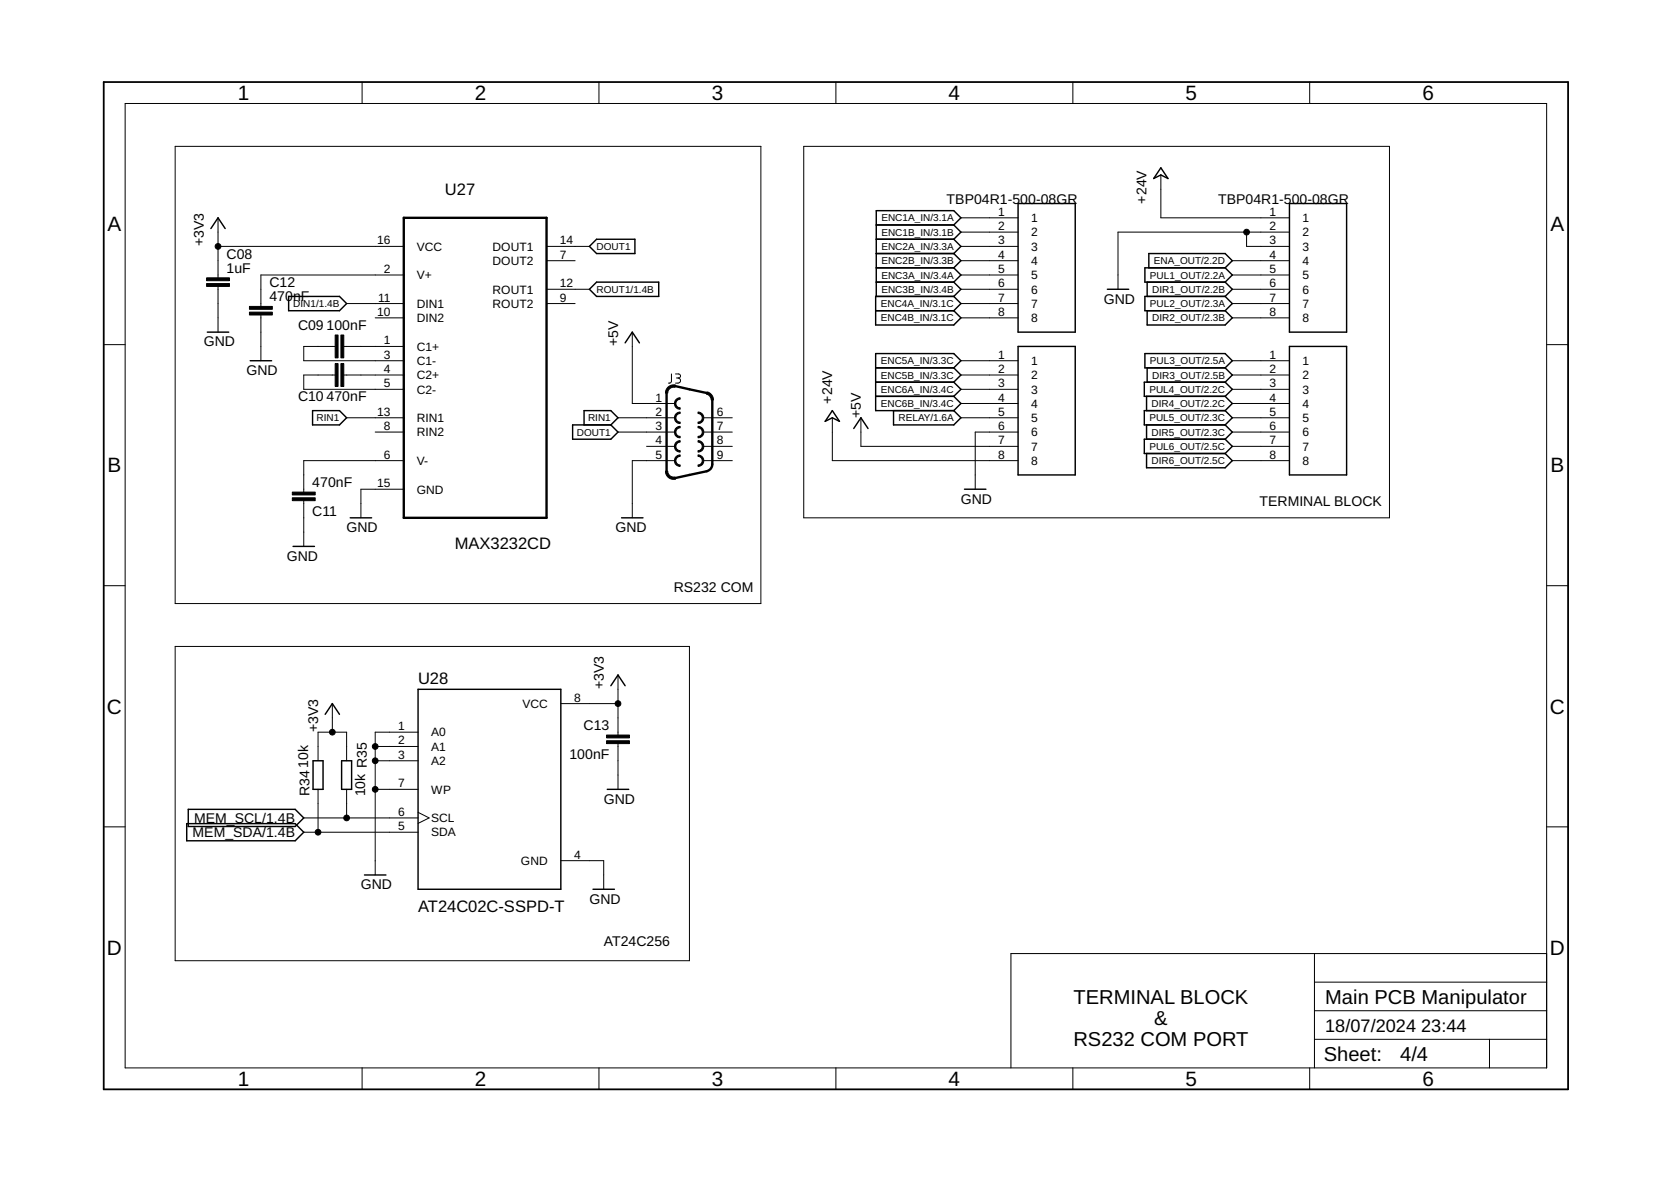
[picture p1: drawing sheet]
<svg xmlns="http://www.w3.org/2000/svg" width="297mm" height="210mm" viewBox="0 0 297 210" stroke-linecap="round" stroke-linejoin="round" font-family="sans-serif">
<g fill="none" stroke="#000" stroke-width=".18">
<path d="M22.2 18.4h252.7v171.4h-252.7zM64.4 14.6v3.8M106.5 14.6v3.8M148.6 14.6v3.8M190.7 14.6v3.8M232.8 14.6v3.8M31.1 26h104.2v81.3h-104.2zM38.8 38.7v10.7M142.9 26h104.1v66h-104.1zM170.8 38.7h10.2M206.4 31.1v7.6h22.8M38.8 50.9v8.1"/>
<path d="M38.8 43.8h33M46.4 56v8.1M61.6 54h10.2M66.7 56.5h5.1M71.8 48.9h-25.4v5.6M97.2 43.8h7.6M97.2 46.3h5M97.2 51.4h7.6M97.2 54h5M112.4 59v12.7h7.6M170.8 41.3h10.2M170.8 43.8h10.2"/>
<path d="M170.8 46.3h10.2M170.8 48.9h10.2M170.8 51.4h10.2M170.8 54h10.2M170.8 56.5h10.2M219.1 46.3h10.1M219.1 48.9h10.1M219.1 51.4h10.1M219.1 54h10.1M219.1 56.5h10.1M221.6 41.3v2.5h7.6M229.2 41.3h-30.5v10.1"/>
<path d="M18.4 61.3h3.8M59.6 61.6h-5.6v2.5h17.8M59.6 66.7h-5.6v2.5h17.8M61.1 61.6h10.7M61.1 66.7h10.7M61.6 74.3h10.2M66.7 76.8h5.1M109.9 74.3h10.1M109.9 76.8h10.1M114.9 79.3h5.1M119.4 66.5l-.1 1.4-.2 .2h-.3M120.1 66.5h.5a.36 .36 0 0 1 .4 .3 .36 .36 0 0 1-.4 .4h-.4"/>
<path d="M120.5 67.2a.46 .46 0 0 1 .5 .4 .46 .46 0 0 1-.5 .5h-.4M125.1 74.3h5.1M125.1 76.8h5.1M125.1 79.3h5.1M148 74.3v7.6h33M153 74.3v5h28M170.8 66.7h10.2M170.8 64.1h10.2M170.8 69.2h10.2M170.8 71.7h10.2M170.8 74.3h10.2M181 76.8h-7.6v10.2"/>
<path d="M219.1 66.7h10.1M219.1 64.1h10.1M219.1 69.2h10.1M219.1 71.7h10.1M219.1 74.3h10.1M219.1 76.8h10.1M219.1 79.3h10.1M274.9 61.3h3.8M54 89v8.1M71.8 81.9h-17.8v5.6M71.8 87h-7.6v5M120 81.9h-7.6v10.1"/>
<path d="M125.1 81.9h5.1M219.1 81.9h10.1M18.4 104.1h3.8M31.1 114.9h91.5v55.9h-91.5zM109.9 120v10.6M274.9 104.1h3.8M56.5 135.2v-5.1h5.1v5.1M59.1 125.1v5M66.7 132.7h7.6M66.7 135.2h7.6M74.3 130.1h-7.6v25.4M99.7 125.1h10.2"/>
<path d="M109.9 132.2v8.1M18.4 147h3.8M54 145.4h20.3M54 147.9h20.3M56.5 140.3v7.6M61.6 140.3v5.1M66.7 140.3h7.6M74.3 144.4l2 1-2 .9M99.7 153h7.6v5.1M274.9 147h3.8M233.7 169.5v20.3M233.7 179.6h41.2"/>
<path d="M233.7 174.6h41.2M274.9 169.5h-95.2v20.3M64.4 189.8v3.8M106.5 189.8v3.8M148.6 189.8v3.8M190.7 189.8v3.8M232.8 189.8v3.8M233.7 184.7h41.2M264.8 184.7v5.1"/>
</g>
<g fill="none" stroke="#000" stroke-width=".25">
<path d="M155.8 40h13.7M169.5 40l1.3-1.3-1.3-1.3h-13.7v15.3M169.5 40l1.3 1.3-1.3 1.2M181 36.2h10.1v22.8h-10.1zM206.4 29.8l1.2 1.9-1.2-.6-1.3 .6zM229.2 36.2h10.2v22.8h-10.2zM36.9 59h3.8M37.5 40.6l1.3-1.9 1.2 1.9M51.3 52.7h9l1.3 1.3-1.3 1.2h-9zM106 50.1h11.1v2.6h-11.1l-1.2-1.3zM106 42.5h6.9v2.6h-6.9l-1.2-1.3zM155.7 55.2h13.8"/>
<path d="M155.8 50.1h13.7M155.8 47.6h13.7M155.8 42.5h13.7M155.8 45.1h13.7M169.5 52.7h-13.8v5.1h13.8l1.3-1.3-1.3-1.3M169.5 42.5l1.3 1.3-1.3 1.3M169.5 45.1l1.3 1.2-1.3 1.3M169.5 47.6l1.3 1.3-1.3 1.2M169.5 50.1l1.3 1.3-1.3 1.3M169.5 52.7l1.3 1.3-1.3 1.2M196.8 51.4h3.8M203.9 50.1v2.6"/>
<path d="M203.9 55.2v2.6h13.9l1.3-1.3-1.3-1.3M204.2 47.6v-2.5h13.6l1.3 1.2-1.3 1.3M217.8 47.6l1.3 1.3-1.3 1.2M217.8 47.6h-14.3v2.5h14.3M217.8 52.7h-14.3v2.5h14.3M217.8 50.1l1.3 1.3-1.3 1.3M217.8 52.7l1.3 1.3-1.3 1.2M44.5 64.1h3.8M55.6 73h4.7l1.3 1.3-1.3 1.2h-4.7zM101.8 75.5h6.8l1.3 1.3-1.3 1.3h-6.8zM103.8 75.5v-2.5h4.8l1.3 1.3-1.3 1.2M111.1 60.9l1.3-1.9 1.3 1.9"/>
<path d="M148 73l1.2 1.9-1.2-.6-1.3 .6zM151.8 76.2l1.2-1.9 1.3 1.9M155.7 65.4h13.8M155.7 67.9h13.8M155.7 70.4h13.8M158.8 73v2.5h10.7l1.3-1.2-1.3-1.3M169.5 65.4l1.3-1.3-1.3-1.3h-13.8v10.2h13.8M169.5 65.4l1.3 1.3-1.3 1.2M169.5 67.9l1.3 1.3-1.3 1.2M169.5 70.4l1.3 1.3-1.3 1.3M181 61.6h10.1v22.8h-10.1zM203.5 62.8h14.3l1.3 1.3-1.3 1.3h-14.3z"/>
<path d="M203.8 70.4v2.6M203.8 75.5v2.6M203.9 65.4v2.5M217.8 65.4l1.3 1.3-1.3 1.2M217.8 67.9h-14.4v2.5h14.4M217.8 67.9l1.3 1.3-1.3 1.2M217.8 73h-14.4v2.5h14.4M217.8 78.1h-14.4v2.5h14.4M217.8 70.4l1.3 1.3-1.3 1.3M217.8 73l1.3 1.3-1.3 1.2M217.8 75.5l1.3 1.3-1.3 1.3M217.8 78.1l1.3 1.2-1.3 1.3"/>
<path d="M229.2 61.6h10.2v22.8h-10.2zM52.1 97.1h3.8M62.3 92h3.8M110.5 92h3.8M171.4 87h3.9M203.8 80.6v2.5h14l1.3-1.2-1.3-1.3M55.6 135.2h1.8v5.1h-1.8zM57.8 127l1.3-1.9 1.2 1.9M60.7 135.2h1.8v5.1h-1.8zM74.3 122.5h25.4v35.6h-25.4zM108.6 121.9l1.3-1.9 1.2 1.9M33.2 146.4h19.3l1.5 1.5-1.5 1.5h-19.3z"/>
<path d="M33.5 143.8h19l1.5 1.6-1.5 1.5h-19zM64.8 155.5h3.8M105.4 158.1h3.8M107.9 140.3h3.9"/>
</g>
<path d="M18.4 14.6h260.3v179h-260.3z" fill="none" stroke="#000" stroke-width=".32"/>
<path d="M36.7 49.4h4.1v.5h-4.1zM36.7 50.4h4.1v.5h-4.1zM44.3 54.5h4.1v.5h-4.1zM44.3 55.5h4.1v.5h-4.1zM59.6 59.5h.5v4.1h-.5zM60.6 59.5h.5v4.1h-.5zM59.6 64.6h.5v4.1h-.5zM60.6 64.6h.5v4.1h-.5zM52 87.5h4v.5h-4zM52 88.5h4v.5h-4zM107.8 131.7h4.1v.5h-4.1zM107.8 130.6h4.1v.5h-4.1z" fill="#000" stroke="#000" stroke-width=".18"/>
<g fill="#000" stroke="#000" stroke-width=".18">
<path d="M118.7 68.8a1.47 1.47 0 0 1 1.4-.4l-.1 .4-.5 .1a1.04 1.04 0 0 0-.8 1h-.4l.1-.5z" fill-rule="evenodd"/>
<path d="M120.2 73.5l.6-.3h.1v.3a.76 .76 0 0 0-.8 .8 .76 .76 0 0 0 .8 .7v.3a1.01 1.01 0 0 1-1-.7 1.01 1.01 0 0 1 .3-1.1z" fill-rule="evenodd"/>
<path d="M120.2 71l.6-.3h.1v.3a.76 .76 0 0 0-.8 .7 .76 .76 0 0 0 .8 .8v.2a1.01 1.01 0 0 1-1-.6 1.01 1.01 0 0 1 .3-1.1z" fill-rule="evenodd"/>
<path d="M120.2 76l.6-.2h.1v.2a.76 .76 0 0 0-.8 .8 .76 .76 0 0 0 .8 .8v.2a1.01 1.01 0 0 1-1-.6 1.01 1.01 0 0 1 .3-1.2z" fill-rule="evenodd"/>
<path d="M120.2 78.6l.6-.3h.1v.3a.76 .76 0 0 0-.8 .7 .76 .76 0 0 0 .8 .8v.2a1.01 1.01 0 0 1-1-.6 1.01 1.01 0 0 1 .3-1.1z" fill-rule="evenodd"/>
<path d="M124.1 73.2a1.02 1.02 0 0 1 1 1.1 1.02 1.02 0 0 1-1 1v-.3a.76 .76 0 0 0 .7-.7 .76 .76 0 0 0-.7-.8z" fill-rule="evenodd"/>
<path d="M124.1 75.8a1.02 1.02 0 0 1 1 1 1.02 1.02 0 0 1-1 1v-.2a.76 .76 0 0 0 .7-.8 .76 .76 0 0 0-.7-.8z" fill-rule="evenodd"/>
<path d="M125.7 69.7h.1a1.51 1.51 0 0 1 1 1.4h-.4a1.11 1.11 0 0 0-.8-1z" fill-rule="evenodd"/>
<path d="M118.3 83.7h.4a1.06 1.06 0 0 0 1.3 1.1l.1 .4a1.46 1.46 0 0 1-1.8-1.5z" fill-rule="evenodd"/>
<path d="M120.2 81.1l.6-.2h.1v.2a.76 .76 0 0 0-.8 .8 .76 .76 0 0 0 .8 .7v.3a1.01 1.01 0 0 1-1-.7 1.01 1.01 0 0 1 .3-1.1z" fill-rule="evenodd"/>
<path d="M124.1 78.3a1.02 1.02 0 0 1 1 1 1.02 1.02 0 0 1-1 1v-.2a.76 .76 0 0 0 .7-.8 .76 .76 0 0 0-.7-.7z" fill-rule="evenodd"/>
<path d="M124.1 80.9a1.02 1.02 0 0 1 1 1 1.02 1.02 0 0 1-1 1v-.3a.76 .76 0 0 0 .7-.7 .76 .76 0 0 0-.7-.8z" fill-rule="evenodd"/>
<circle cx="38.8" cy="43.8" r=".51"/>
<circle cx="221.6" cy="41.3" r=".51"/>
<circle cx="59.1" cy="130.1" r=".51"/>
<circle cx="66.7" cy="135.2" r=".51"/>
<circle cx="66.7" cy="132.7" r=".51"/>
<circle cx="109.9" cy="125.1" r=".51"/>
<circle cx="56.5" cy="147.9" r=".51"/>
<circle cx="61.6" cy="145.4" r=".51"/>
<circle cx="66.7" cy="140.3" r=".51"/>
</g>
<path d="M71.8 38.7h25.4v53.3h-25.4zM118.5 69.9v13.8M120 68.6l5.6 1.2M126.6 71.1v11.7a1.28 1.28 0 0 1-1 1l-5.6 1.2" fill="none" stroke="#000" stroke-width=".42"/>
<g font-size="3.7">
<text x="42.3" y="17.8">1</text>
<text x="84.4" y="17.8">2</text>
<text x="126.5" y="17.8">3</text>
<text x="168.6" y="17.8">4</text>
<text x="210.7" y="17.8">5</text>
<text x="252.9" y="17.8">6</text>
<text x="19.1" y="41.1">A</text>
<text x="275.6" y="41.1">A</text>
<text x="19.1" y="84">B</text>
<text x="275.6" y="84">B</text>
<text x="19" y="126.8">C</text>
<text x="275.5" y="126.8">C</text>
<text x="19" y="169.7">D</text>
<text x="275.5" y="169.7">D</text>
<text x="42.3" y="193">1</text>
<text x="84.4" y="193">2</text>
<text x="126.5" y="193">3</text>
<text x="168.6" y="193">4</text>
<text x="210.7" y="193">5</text>
<text x="252.9" y="193">6</text>
</g>
<g font-size="3.6">
<text x="190.8" y="178.4">TERMINAL BLOCK</text>
<text x="235.6" y="178.4">Main PCB Manipulator</text>
<text x="190.8" y="186">RS232 COM PORT</text>
<text x="205.2" y="182.2">&amp;</text>
<text x="235.3" y="188.7">Sheet:</text>
<text x="248.9" y="188.5">4/4</text>
</g>
<g font-size="3.2">
<text x="235.6" y="183.5">18/07/2024</text>
<text x="252.6" y="183.5">23:44</text>
</g>
<g font-size="2.9">
<text x="79.1" y="34.6">U27</text>
<text x="80.8" y="97.6">MAX3232CD</text>
<text x="74.3" y="121.5">U28</text>
<text x="74.3" y="162.1">AT24C02C-SSPD-T</text>
</g>
<g font-size="2.5">
<text x="168.3" y="36.2">TBP04R1-500-08GR</text>
<text x="203.8" y="36.2" transform="rotate(-90 203.8 36.2)">+24V</text>
<text x="216.5" y="36.2">TBP04R1-500-08GR</text>
<text x="36.2" y="43.8" transform="rotate(-90 36.2 43.8)">+3V3</text>
<text x="40.3" y="45.9">C08</text>
<text x="40.3" y="48.5">1uF</text>
<text x="47.9" y="53.6">470nF</text>
<text x="47.9" y="51">C12</text>
<text x="196.2" y="53.9">GND</text>
<text x="53" y="58.6">C09</text>
<text x="58.1" y="58.6">100nF</text>
<text x="36.2" y="61.6">GND</text>
<text x="109.9" y="61.6" transform="rotate(-90 109.9 61.6)">+5V</text>
<text x="43.8" y="66.6">GND</text>
<text x="53" y="71.3">C10</text>
<text x="58.1" y="71.3">470nF</text>
<text x="148" y="71.7" transform="rotate(-90 148 71.7)">+24V</text>
<text x="153" y="74.3" transform="rotate(-90 153 74.3)">+5V</text>
<text x="55.5" y="86.6">470nF</text>
<text x="170.8" y="89.5">GND</text>
<text x="55.5" y="91.7">C11</text>
<text x="61.6" y="94.6">GND</text>
<text x="109.4" y="94.6">GND</text>
<text x="223.9" y="90">TERMINAL BLOCK</text>
<text x="51" y="99.7">GND</text>
<text x="119.8" y="105.2">RS232 COM</text>
<text x="107.3" y="122.5" transform="rotate(-90 107.3 122.5)">+3V3</text>
<text x="56.5" y="130.1" transform="rotate(-90 56.5 130.1)">+3V3</text>
<text x="103.7" y="129.7">C13</text>
<text x="54.8" y="136.5" transform="rotate(-90 54.8 136.5)">10k</text>
<text x="101.2" y="134.8">100nF</text>
<text x="55" y="141.6" transform="rotate(-90 55 141.6)">R34</text>
<text x="64.9" y="141.6" transform="rotate(-90 64.9 141.6)">10k R35</text>
<text x="107.3" y="142.8">GND</text>
<text x="34.2" y="148.8">MEM_SDA/1.4B</text>
<text x="34.5" y="146.3">MEM_SCL/1.4B</text>
<text x="64.1" y="158.1">GND</text>
<text x="104.8" y="160.6">GND</text>
<text x="107.3" y="168.2">AT24C256</text>
</g>
<g font-size="2.1">
<text x="177.4" y="38.4">1</text>
<text x="177.4" y="40.9">2</text>
<text x="183.3" y="39.5">1</text>
<text x="225.7" y="38.4">1</text>
<text x="225.7" y="40.9">2</text>
<text x="231.6" y="39.5">1</text>
<text x="67.1" y="43.4">16</text>
<text x="74.1" y="44.6">VCC</text>
<text x="87.6" y="44.6">DOUT1</text>
<text x="87.6" y="47.1">DOUT2</text>
<text x="99.5" y="43.4">14</text>
<text x="99.5" y="46">7</text>
<text x="177.4" y="43.4">3</text>
<text x="177.4" y="46">4</text>
<text x="183.3" y="42">2</text>
<text x="183.3" y="44.6">3</text>
<text x="183.3" y="47.1">4</text>
<text x="225.7" y="43.4">3</text>
<text x="225.7" y="46">4</text>
<text x="231.6" y="42">2</text>
<text x="231.6" y="44.6">3</text>
<text x="231.6" y="47.1">4</text>
<text x="67.2" y="53.6">11</text>
<text x="68.2" y="48.5">2</text>
<text x="74.1" y="49.6">V+</text>
<text x="87.6" y="52.2">ROUT1</text>
<text x="99.5" y="51.1">12</text>
<text x="99.5" y="53.6">9</text>
<text x="177.4" y="48.5">5</text>
<text x="177.4" y="51.1">6</text>
<text x="177.4" y="53.6">7</text>
<text x="183.3" y="49.6">5</text>
<text x="183.3" y="52.2">6</text>
<text x="225.7" y="48.5">5</text>
<text x="225.7" y="51.1">6</text>
<text x="225.7" y="53.6">7</text>
<text x="231.6" y="49.6">5</text>
<text x="231.6" y="52.2">6</text>
<text x="67.1" y="56.1">10</text>
<text x="74.1" y="54.7">DIN1</text>
<text x="74.1" y="57.2">DIN2</text>
<text x="87.6" y="54.7">ROUT2</text>
<text x="177.4" y="56.1">8</text>
<text x="183.3" y="54.7">7</text>
<text x="183.3" y="57.2">8</text>
<text x="225.7" y="56.1">8</text>
<text x="231.6" y="54.7">7</text>
<text x="231.6" y="57.2">8</text>
<text x="68.2" y="61.2">1</text>
<text x="68.2" y="63.7">3</text>
<text x="74.1" y="62.3">C1+</text>
<text x="74.1" y="64.9">C1-</text>
<text x="177.4" y="63.7">1</text>
<text x="183.3" y="64.9">1</text>
<text x="225.7" y="63.7">1</text>
<text x="231.6" y="64.9">1</text>
<text x="68.2" y="66.3">4</text>
<text x="68.2" y="68.8">5</text>
<text x="74.1" y="67.4">C2+</text>
<text x="74.1" y="69.9">C2-</text>
<text x="116.5" y="71.4">1</text>
<text x="177.4" y="66.3">2</text>
<text x="177.4" y="68.8">3</text>
<text x="177.4" y="71.4">4</text>
<text x="183.3" y="67.4">2</text>
<text x="183.3" y="69.9">3</text>
<text x="225.7" y="66.3">2</text>
<text x="225.7" y="68.8">3</text>
<text x="225.7" y="71.4">4</text>
<text x="231.6" y="67.4">2</text>
<text x="231.6" y="69.9">3</text>
<text x="67.1" y="73.9">13</text>
<text x="68.2" y="76.4">8</text>
<text x="74.1" y="75">RIN1</text>
<text x="74.1" y="77.6">RIN2</text>
<text x="116.5" y="73.9">2</text>
<text x="116.5" y="76.4">3</text>
<text x="127.4" y="73.9">6</text>
<text x="127.4" y="76.4">7</text>
<text x="177.4" y="73.9">5</text>
<text x="177.4" y="76.4">6</text>
<text x="183.3" y="72.5">4</text>
<text x="183.3" y="75">5</text>
<text x="183.3" y="77.6">6</text>
<text x="225.7" y="73.9">5</text>
<text x="225.7" y="76.4">6</text>
<text x="231.6" y="72.5">4</text>
<text x="231.6" y="75">5</text>
<text x="231.6" y="77.6">6</text>
<text x="68.2" y="81.5">6</text>
<text x="74.1" y="82.6">V-</text>
<text x="116.5" y="79">4</text>
<text x="116.5" y="81.5">5</text>
<text x="127.4" y="79">8</text>
<text x="127.4" y="81.5">9</text>
<text x="177.4" y="79">7</text>
<text x="177.4" y="81.5">8</text>
<text x="183.3" y="80.1">7</text>
<text x="183.3" y="82.6">8</text>
<text x="225.7" y="79">7</text>
<text x="225.7" y="81.5">8</text>
<text x="231.6" y="80.1">7</text>
<text x="231.6" y="82.6">8</text>
<text x="67.1" y="86.6">15</text>
<text x="74.1" y="87.7">GND</text>
<text x="92.9" y="125.8">VCC</text>
<text x="102" y="124.7">8</text>
<text x="70.8" y="129.8">1</text>
<text x="76.6" y="130.9">A0</text>
<text x="70.8" y="132.3">2</text>
<text x="70.8" y="134.9">3</text>
<text x="76.6" y="133.4">A1</text>
<text x="76.6" y="136">A2</text>
<text x="70.8" y="139.9">7</text>
<text x="76.6" y="141">WP</text>
<text x="70.8" y="145">6</text>
<text x="70.8" y="147.5">5</text>
<text x="76.6" y="146.1">SCL</text>
<text x="76.6" y="148.7">SDA</text>
<text x="92.6" y="153.7">GND</text>
<text x="102" y="152.6">4</text>
</g>
<g font-size="1.8">
<text x="156.7" y="39.3">ENC1A_IN/3.1A</text>
<text x="156.7" y="41.9">ENC1B_IN/3.1B</text>
<text x="106.1" y="44.4">DOUT1</text>
<text x="156.7" y="44.4">ENC2A_IN/3.3A</text>
<text x="156.7" y="47">ENC2B_IN/3.3B</text>
<text x="205.1" y="47">ENA_OUT/2.2D</text>
<text x="106.1" y="52">ROUT1/1.4B</text>
<text x="156.7" y="49.5">ENC3A_IN/3.4A</text>
<text x="156.7" y="52">ENC3B_IN/3.4B</text>
<text x="204.4" y="49.5">PUL1_OUT/2.2A</text>
<text x="204.8" y="52">DIR1_OUT/2.2B</text>
<text x="52.1" y="54.6">DIN1/1.4B</text>
<text x="156.6" y="54.6">ENC4A_IN/3.1C</text>
<text x="156.6" y="57.1">ENC4B_IN/3.1C</text>
<text x="204.4" y="54.6">PUL2_OUT/2.3A</text>
<text x="204.8" y="57.1">DIR2_OUT/2.3B</text>
<text x="156.6" y="64.7">ENC5A_IN/3.3C</text>
<text x="204.4" y="64.7">PUL3_OUT/2.5A</text>
<text x="156.6" y="67.3">ENC5B_IN/3.3C</text>
<text x="156.6" y="69.8">ENC6A_IN/3.4C</text>
<text x="204.3" y="69.8">PUL4_OUT/2.2C</text>
<text x="204.8" y="67.3">DIR3_OUT/2.5B</text>
<text x="56.3" y="74.9">RIN1</text>
<text x="102.5" y="77.4">DOUT1</text>
<text x="104.5" y="74.9">RIN1</text>
<text x="156.6" y="72.4">ENC6B_IN/3.4C</text>
<text x="159.7" y="74.9">RELAY/1.6A</text>
<text x="204.3" y="74.9">PUL5_OUT/2.3C</text>
<text x="204.7" y="72.4">DIR4_OUT/2.2C</text>
<text x="204.7" y="77.4">DIR5_OUT/2.3C</text>
<text x="204.3" y="80">PUL6_OUT/2.5C</text>
<text x="204.7" y="82.5">DIR6_OUT/2.5C</text>
</g>
</svg>
